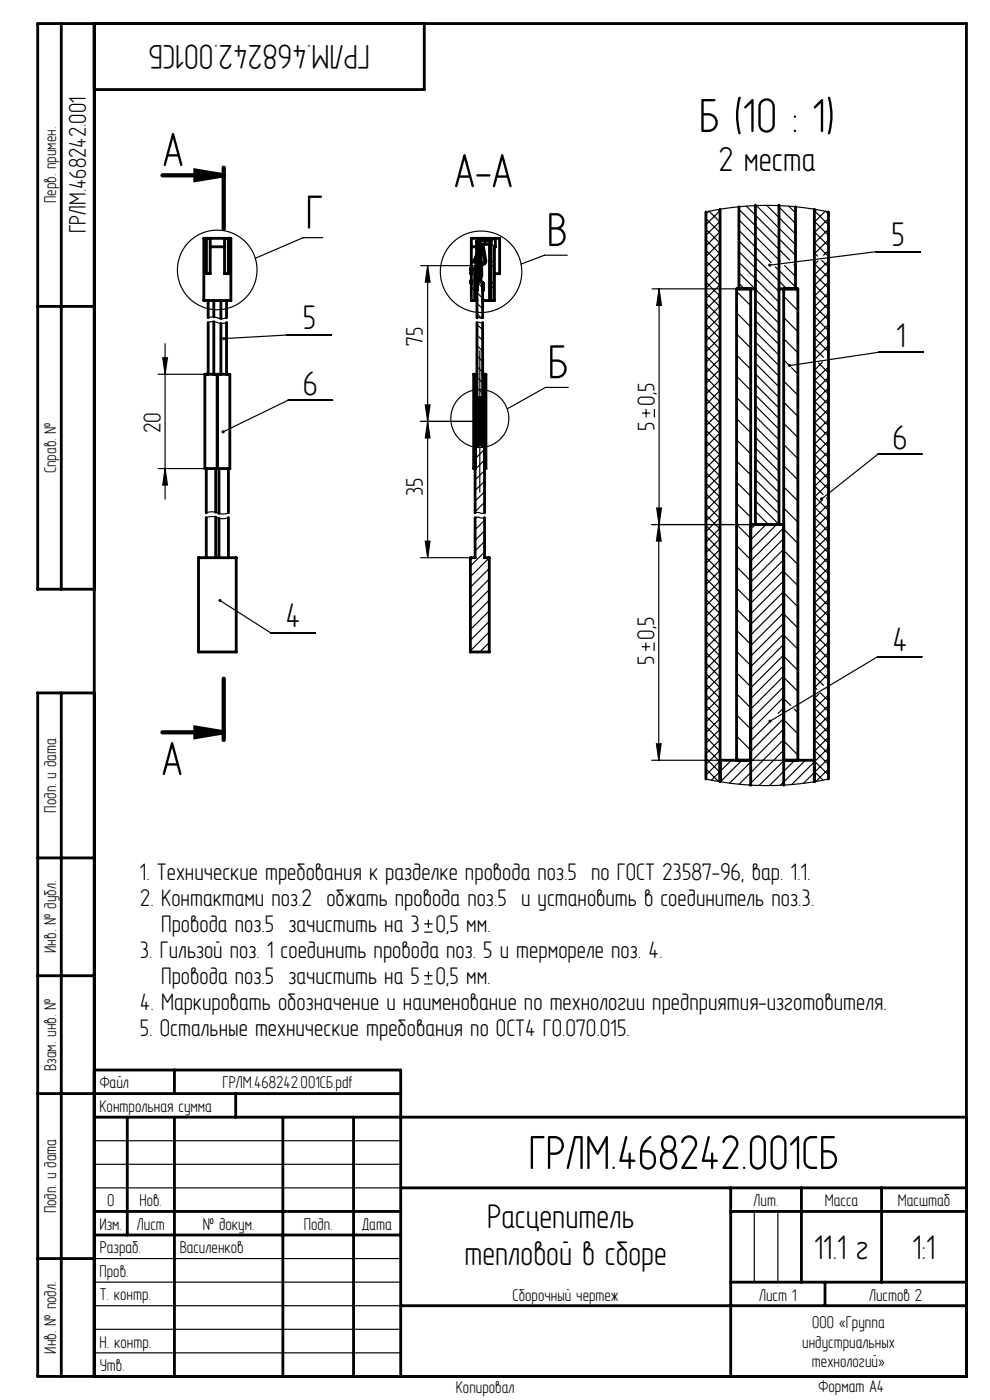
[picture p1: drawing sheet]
<svg xmlns="http://www.w3.org/2000/svg" width="210mm" height="297mm" viewBox="0 0 210 297" stroke-linecap="round" stroke-linejoin="round" font-family="sans-serif">
<g fill="none" stroke="#000" stroke-width=".25">
<path d="M68.4 50.4h-4.1l-10.1 4.4M89.2 56.4h12.3M90.7 56.4v61.9M90.7 56.4l.5 3.5h-1zM100 56.4l.7 .7M100 51.9l.4 .5M100.4 50.6l-.4 .4M100.7 59.3l-.7 .7M101.1 53l.2 .2M101.1 57.5l.2 .2M101.2 59.9l1.2 1.1M101.4 53.3l.2 .2"/>
<path d="M101.5 57.9l.5 .5-.2-.2M102.7 54.7l.3 .2M104.2 56.1l.7 .7M104.2 51.6l.7 .8M104.9 55.1l-.7 .7M104.9 59.6l-.7 .7M104.9 50.6l-.7 .7M120.3 54.1h-4.8l-5 1.9M149.7 45l6.5-1.1 6.5-.3 6.6 .3 6.4 1.1M149.7 59.8l3 3M149.7 57.6l3 3M149.7 55.4l3 3"/>
<path d="M149.7 53.1l3 3M149.7 50.9l3 3M149.7 48.6l3 3M149.7 46.4l3 3M150.3 44.8l-.6 .6M150.4 44.8l2.3 2.3M152.3 44.5l.4 .4M152.7 58.1l-3 3M152.7 55.9l-3 3M152.7 53.7l-3 3M152.7 51.4l-3 3M152.7 49.2l-3 3"/>
<path d="M152.7 46.9l-3 3M152.7 44.7l-3 3M156.7 57.9l3.5 3.4M156.7 53.4l8.5 8.5M156.7 48.9l6.9 6.8M156.7 55.6l8.5 8.5M156.7 51.1l10.2 10.2M156.7 46.6l8.8 8.8M156.7 44.4l10.8 10.8M158.3 43.7l10.4 10.5M160.5 43.6l8.2 8.3M162.7 43.6l6 6.1"/>
<path d="M164.4 56.6l4.3 4.3M164.9 43.6l3.8 3.8M166.4 56.3l2.3 2.3M167.3 43.7l1.4 1.5M168.4 56l.3 .4M172.7 58.1l3 3M172.7 55.9l3 3M172.7 53.7l.7 .6M172.7 51.4l2.7 2.7M172.7 49.2l3 3M172.7 46.9l3 3M172.7 44.7l3 3"/>
<path d="M173.2 44.5l-.5 .4M173.5 55.3l-.8 .8M174.3 55.2l1.4 1.5M175.1 44.8l-2.4 2.3M175.1 44.8l.6 .6M175.7 46.4l-3 3M175.7 48.6l-3 3M175.7 50.9l-3 3M175.7 53.1l-1 1.1M175.7 55.4l-3 3M175.7 57.6l-3 3M175.7 59.8l-3 3"/>
<path d="M195.2 53.4h-9.4l-22.5 2.8M33.5 79.4h10M34.5 75.9h1l-.5 3.5zM35 72.9v33M44.2 68.4a3.5 3.5 0 0 1 2.6 .2l1.3-.2M44.2 67.4a3.5 3.5 0 0 1 2.6 .2l1.3-.2M70.3 71.1h-9.4l-13.4 .7M100 60.9l.7 .7M100.6 79.4l.2 .2M100.8 79.4l-.3 .3M101.2 62.1l1.2 1.2M101.2 66.6l.9 .9"/>
<path d="M101.2 64.3l1.2 1.2M101.2 77.8l1.2 1.2M101.2 75.5l1.2 1.2M101.2 73.3l1.2 1.2M101.2 71l1.2 1.2M101.2 68.8l1.2 1.2M101.2 68.4h1.2M101.2 67.4h1.2M102.8 79.4l.3 .3M103 79.4l-.2 .2M104.2 60.6l.7 .7M138.3 61.3h18.4"/>
<path d="M139.8 61.3v50M139.8 61.3l.5 3.5h-1zM149.7 77.8l3 3M149.7 73.3l3 3M149.7 68.8l3 3M149.7 64.3l3 3M149.7 75.6l3 3M149.7 71.1l3 3M149.7 66.6l3 3M149.7 62.1l3 3M152.7 60.4l-3 3M152.7 62.6l-3 3"/>
<path d="M152.7 64.9l-3 3M152.7 67.1l-3 3M152.7 69.4l-3 3M152.7 71.6l-3 3M152.7 73.9l-3 3M152.7 76.1l-3 3M152.7 78.4l-3 3M156.2 79.8l3 3M156.2 75.3l3 3M156.2 70.8l3 3M156.2 66.3l3 3M156.2 61.9l3 3"/>
<path d="M156.7 60.1l1.2 1.2M160.2 70.3l5 5M160.2 65.9l5 5M160.2 79.3l5 5M160.2 74.8l5 5M160.2 61.4l5 5M160.2 77.1l5 5M160.2 72.6l5 5M160.2 68.1l5 5M160.2 63.6l5 5M166.2 76.3l1.3 1.3M166.2 71.9l3 3"/>
<path d="M166.2 67.4l3 3M166.2 62.9l3 3M167.9 78l1.3 1.3M169.1 61.3l.1 .1M172.7 78.4l3 3M172.7 73.9l2 1.9M172.7 69.4l3 3M172.7 64.9l3 3M172.7 71.6l3 3M172.7 67.1l3 3M172.7 62.6l3 3M172.7 60.4l3 3"/>
<path d="M172.7 76.1h.1M173.6 77l2.1 2.1M174.5 76.8l-1.8 1.8M175.5 76.7l.2 .2M175.7 64.3l-3 3M175.7 77.8l-3 3M175.7 73.3l-2.7 2.8M175.7 71.1l-3 3M175.7 68.8l-3 3M175.7 66.6l-3 3M175.7 75.6h.1M175.7 62.1l-3 3"/>
<path d="M195.9 74.7h-9.4l-19 2.9M33.5 99.4h10M35 99.4l.5 3.5h-1zM70.5 84.9h-9.4l-13.8 6.7M89.2 89.4h12.3M90.2 85.9h1l-.5 3.5zM90.7 89.4l.5 3.5h-1zM100.5 92.8l.3 .3M100.5 88.3l.3 .3M100.5 83.8l.3 .3M100.5 86.1l.3 .3M100.5 81.6l.3 .3"/>
<path d="M100.5 97.3l.3 .3M100.5 95l.3 .3M100.5 90.5l.3 .3M100.8 90.6l-.3 .3M100.8 92.8l-.3 .3M100.8 88.4l-.3 .3M100.8 86.1l-.3 .3M100.8 83.9l-.3 .3M100.8 81.6l-.3 .3M101.1 93.4l.3 .3M101.1 88.9l.3 .3M101.1 84.5l.3 .3"/>
<path d="M101.2 82.3l1.2 1.2M101.2 80l1.2 1.2M101.5 89.3l.1 .1M101.5 84.9l.5 .5M101.5 87.1l.5 .5M102 89.4l-.6 .5M102.1 91.5l-.7 .7M102.1 93.7l-1.6 1.7M102.1 89.9l.3 .3M102.1 85.5l.3 .3M102.8 99.8l-2 2M102.8 95.1l.3 .3"/>
<path d="M102.8 90.6l.3 .3M102.8 86.1l.3 .3M102.8 88.4l.3 .3M102.8 83.9l.3 .3M102.8 81.6l.3 .3M102.8 97.3l.3 .3M102.8 92.8l.3 .3M103.1 88.3l-.3 .3M103.1 90.5l-.3 .3M103.1 92.8l-.3 .3M103.1 95l-2.6 2.6M103.1 97.3l-2.3 2.3"/>
<path d="M103.1 86.1l-.3 .3M103.1 83.8l-.3 .3M103.1 81.6l-.3 .3M120.5 82.2h-4.8l-8.1 4.5M136.2 87.6h1.7M137.1 86.8v1.7M138.8 86.8v1.7M149.7 95.8l3 3M149.7 91.3l3 3M149.7 86.8l3 3M149.7 82.3l3 3M149.7 98l3 3"/>
<path d="M149.7 93.5l3 3M149.7 89l3 3M149.7 84.5l3 3M149.7 80.1l3 3M152.7 80.6l-3 3M152.7 82.8l-3 3M152.7 85.1l-3 3M152.7 87.3l-3 3M152.7 98.6l-3 3M152.7 96.3l-3 3M152.7 94.1l-3 3M152.7 91.8l-3 3"/>
<path d="M152.7 89.6l-3 3M156.2 97.8l3 3M156.2 93.3l3 3M156.2 88.8l3 3M156.2 84.3l3 3M160.2 97.3l5 5M160.2 92.8l5 5M160.2 88.3l5 5M160.2 83.8l5 5M160.2 99.5l5 5M160.2 95l5 5M160.2 90.6l5 5"/>
<path d="M160.2 86.1l5 5M160.2 81.6l5 5M166.2 98.8l3 3M166.2 94.3l3 3M166.2 89.8l3 3M166.2 85.3l3 3M166.2 80.8l3 3M172.7 82.8l3 3M172.7 96.3l3 3M172.7 91.8l3 3M172.7 87.3l3 3M172.7 98.6l3 3"/>
<path d="M172.7 94.1l3 3M172.7 89.6l3 3M172.7 85.1l3 3M172.7 80.6l3 3M175.7 95.8l-3 3M175.7 98l-3 3M175.7 91.3l-3 3M175.7 89l-3 3M175.7 86.8l-3 3M175.7 84.5l-3 3M175.7 82.3l-3 3M175.7 80.1l-3 3"/>
<path d="M175.7 93.5l-3 3M195.6 96.4h-9.4l-11.9 9.4M43.8 109.8a4.1 4.1 0 0 1 3.1 .2l1.6-.2M43.8 108.8a4.1 4.1 0 0 1 3.1 .2l1.6-.2M89.2 118.3h10.6M90.2 114.8h1l-.5 3.5zM100.8 109.8h2M100.8 108.8h2M101.2 109.7l-.4 .4M102.8 102.1l-2 2M102.8 104.3l-2 2M102.8 106.6l-2 2"/>
<path d="M102.8 108.8h.1M102.8 110.4l-2 2M102.8 112.6l-2 2M102.8 114.9l-2 2M102.8 117.1l-3 3M103.8 118.4l-4 4M138.2 111.3h22M139.3 107.8h1l-.5 3.5zM139.7 111.3v50M139.7 111.3l.5 3.5h-1zM149.7 118.2l3 3M149.7 113.7l3 3"/>
<path d="M149.7 109.2l3 3M149.7 104.7l3 3M149.7 100.3l3 3M149.7 116l3 3M149.7 111.5l3 3M149.7 107l3 3M149.7 102.5l3 3M152.7 118.8l-3 3M152.7 116.5l-3 3M152.7 114.3l-3 3M152.7 112l-3 3M152.7 109.8l-3 3"/>
<path d="M152.7 107.5l-3 3M152.7 105.3l-3 3M152.7 103.1l-3 3M152.7 100.8l-3 3M156.2 115.7l3 3M156.2 111.2l3 3M156.2 106.8l3 3M156.2 102.3l3 3M160.2 111.3l-1 1M160.2 110.8l.6 .5M160.2 106.3l5 5M160.2 101.8l5 5"/>
<path d="M160.2 108.5l2.8 2.8M160.2 104l5 5M162.5 111.3l-3.3 3.2M164.7 111.3l-5.5 5.5M166.2 112l-7 7M166.2 114.2l-7 7M166.2 116.5l-7 7M166.2 118.7l-7 7M166.2 116.8l3 3M166.2 112.3l3 3M166.2 107.8l3 3M166.2 103.3l3 3"/>
<path d="M172.7 118.8l3 3M172.7 114.3l3 3M172.7 109.8l3 3M172.7 105.3l3 3M172.7 100.8l3 3M172.7 103.1l1.9 1.8M172.7 116.5l3 3M172.7 112l3 3M172.7 107.5l3 3M174.4 106l-1.7 1.7M175.3 105.6l.4 .5M175.7 100.3l-3 3"/>
<path d="M175.7 102.5l-3 3M175.7 107l-3 3M175.7 109.2l-3 3M175.7 111.5l-3 3M175.7 113.7l-3 3M175.7 116l-3 3M175.7 118.2l-3 3M46.7 127.4l10.7 6.9h9.4M103.8 120.6l-4 4M103.8 122.8l-4 4M103.8 125.1l-4 4M103.8 127.3l-4 4"/>
<path d="M103.8 129.6l-4 4M103.8 131.8l-4 4M103.8 134.1l-4 4M103.8 136.3l-2 2M136.1 137.2h1.8M137 136.3v1.8M138.8 136.3v1.8M149.7 136.2l3 3M149.7 131.7l3 3M149.7 127.2l3 3M149.7 122.7l3 3M149.7 138.4l3 3"/>
<path d="M149.7 133.9l3 3M149.7 129.4l3 3M149.7 125l3 3M149.7 120.5l3 3M152.7 121l-3 3M152.7 123.3l-3 3M152.7 125.5l-3 3M152.7 127.7l-3 3M152.7 130l-3 3M152.7 132.2l-3 3M152.7 134.5l-3 3M152.7 136.7l-3 3"/>
<path d="M152.7 139l-3 3M156.2 138.2l3 3M156.2 133.7l3 3M156.2 129.2l3 3M156.2 124.7l3 3M156.2 120.2l3 3M166.2 121l-7 7M166.2 123.2l-7 7M166.2 125.5l-7 7M166.2 127.7l-7 7M166.2 130l-7 7M166.2 132.2l-7 7"/>
<path d="M166.2 134.5l-7 7M166.2 136.7l-7 7M166.2 138.9l-7 7M166.2 139.2l3 3M166.2 134.7l3 3M166.2 130.2l3 3M166.2 125.7l3 3M166.2 121.2l3 3M172.7 123.3l3 3M172.7 139l3 3M172.7 136.7l3 3M172.7 134.5l3 3"/>
<path d="M172.7 132.2l3 3M172.7 130l3 3M172.7 127.7l3 3M172.7 125.5l3 3M172.7 121l3 3M175.7 120.5l-3 3M175.7 122.7l-3 3M175.7 125l-3 3M175.7 129.4l-3 3M175.7 131.7l-3 3M175.7 133.9l-3 3M175.7 136.2l-3 3"/>
<path d="M175.7 138.4l-3 3M175.7 127.2l-3 3M195.6 139.3h-9.4l-22.9 13.7M139.2 157.8h1l-.5 3.5zM149.7 158.6l3 3M149.7 156.4l3 3M149.7 154.1l3 3M149.7 151.9l3 3M149.7 149.6l3 3M149.7 147.4l3 3M149.7 145.2l3 3M149.7 142.9l3 3"/>
<path d="M149.7 140.7l3 3M152.7 141.2l-3 3M152.7 143.5l-3 3M152.7 145.7l-3 3M152.7 150.2l-3 3M152.7 152.4l-3 3M152.7 154.7l-3 3M152.7 156.9l-3 3M152.7 159.2l-3 3M152.7 148l-3 3M156.2 156.1l3 3M156.2 151.7l3 3"/>
<path d="M156.2 147.2l3 3M156.2 142.7l3 3M163.4 153l-4.2 4.2M166.2 141.2l-7 7M166.2 143.4l-7 7M166.2 145.7l-7 7M166.2 147.9l-7 7M166.2 150.2l-1.1 1.1M166.2 152.4l-7 7M166.2 154.7l-11.4 11.4M166.2 156.9l-9.4 9.5M166.2 159.1l-7.3 7.4"/>
<path d="M166.2 157.2l3 3M166.2 152.7l3 3M166.2 148.2l1.5 1.5M166.2 143.7l3 3M168.5 150.4l.7 .8M172.7 159.2l3 3M172.7 154.7l3 3M172.7 150.2l3 3M172.7 145.7l.6 .6M172.7 156.9l3 3M172.7 152.4l3 3M172.7 148l3 3"/>
<path d="M172.7 143.5l2 1.9M172.7 141.2l3 3M173.8 147.1l-1.1 1.1M174 147l1.7 1.7M175.4 146.1l.3 .4M175.7 140.7l-3 3M175.7 142.9l-3 3M175.7 147.4l-3 3M175.7 149.6l-3 3M175.7 151.9l-3 3M175.7 154.1l-3 3M175.7 156.4l-3 3"/>
<path d="M175.7 158.6l-7.8 7.8M138.2 161.3h28M149.7 165.3l6.5 1 6.3 .4 6.4-.4 6.8-1M149.7 163.1l2.7 2.7M149.7 160.9l3 3M152.9 161.3l-3.2 3.1M155.1 161.3l-4.2 4.2M156.2 160.6l.7 .7M157.4 161.3l-4.6 4.5M166.4 161.3l-5.4 5.3M168.6 161.3l-5.4 5.4M170.8 161.3l-5.3 5.3"/>
<path d="M172.7 163.7l1.9 1.8M172.7 161.4l3 3M175.7 160.9l-5.3 5.3M175.7 163.1l-2.6 2.7M90 197.7h1.8M90 196h1.8M90.9 195.1v1.8M90 208.7h1.8M90 207h1.8M90.9 206.1v1.8M20 242h65M20 247h65"/>
<path d="M20 252h65M160 257v15M165 257v15M20 277h65M20 272h65M20 267h65M20 287h65M20 282h65"/>
<circle cx="46.1" cy="57.3" r="8.4"/>
<circle cx="102" cy="57.7" r="8.6"/>
<circle cx="101.8" cy="88.8" r="6.2"/>
</g>
<path d="M41.5 36.2l6 1-6 1zM41.5 154.4l6 1-6 1z" fill="none" stroke="#000" stroke-width=".9" stroke-linecap="butt"/>
<path d="M101.8 74.4v30" fill="none" stroke="#000" stroke-width=".25" stroke-dasharray="15.2 1.3 1.3 1.3" stroke-dashoffset="2.1"/>
<path d="M34.5 37.2h13M47.5 35.6v13M34.5 155.4h13M47.5 144v13" fill="none" stroke="#000" stroke-width=".9"/>
<g fill="none" stroke="#000" stroke-width=".6">
<path d="M13 5v120M20 5v287M90 5v14h-70M43.2 50.6h5.8v13.2h-5.8zM43.8 50.6v7.5h.8v-7.5M44.6 52.4h3M47.6 50.6v7.5h.8v-7.5M99.9 58h.1M99.9 57h.1M99.9 57.3h.1M99.9 57.9v.1M99.9 58l.1 2.1"/>
<path d="M99.9 57.9l.1-7.3h6v7.5h-1.1M99.9 59.8l.1 4h1.2M99.9 57v.3M99.9 57.1h.1M100 57.2l-.1 .1M100 52.4h1.1M100 55.6h1.3M101.1 56.1v.7M101.1 52.5a.75 .75 0 0 1 .7-.7 .75 .75 0 0 1 .8 .6l.4 2.9a.75 .75 0 0 1-.6 .8 .75 .75 0 0 1-.8-.6l-.3-1.9 .4-.5 .1 .1-.3 .5 .3 1.8a.55 .55 0 0 0 .6 .4 .55 .55 0 0 0 .5-.6l-.5-2.9a.55 .55 0 0 0-.6-.4 .55 .55 0 0 0-.5 .5v3.6M101.1 54.5v9.3M101.1 55.7l-.4 1.6v6.5M101.3 56.1v.7"/>
<path d="M101.3 54l-.5 1.3-.2 .3-.2-.2 .7-1.4v-2.8h3.1v12.6M101.3 56.1l.2 .3M101.3 56.8h.2M101.3 56.8v4.8h-.2M101.5 56.4h.5v3.5h.4v7.5M101.5 56.4v3.5h-.3v7.5M101.6 51.2v.6M101.6 52v1.2M101.6 53.5v.8M101.8 56.8h.4v1.8h-.4zM102.1 52v3.6h-.3M102.2 51.9h1.6v11.9"/>
<path d="M102.4 50.6l.5 .5M102.9 51.1v.1M102.9 51.1h1M103.9 51.1v.1M104.4 50.6l-.5 .5M105.1 50.6v1.8h-.2v11.4h-2.5M149.7 45v120.3M152.7 44.4v121.4M156.7 43.9v17.4M160.2 43.5v67.8M165.2 43.5v67.8M168.7 43.9v17.4"/>
<path d="M172.7 44.4v121.4M175.7 45v120.3M8 65h12M43.5 79.4h2.6v20h-2.6zM44.2 63.8v3.6M44.2 68.4v11M45.4 63.8v3.4M45.4 68.2v11.2M46.2 79.4h2.6v20h-2.6zM46.9 63.8v3.8M46.9 68.6v10.8M48.1 63.8v3.6"/>
<path d="M48.1 68.4v11M100.8 79.4h.4M100.8 79.4h-.3v20h.3M100.8 79.4v29.4M101.2 68.4v16M102.4 60.1h.2v1.5h-.2zM102.4 79.4h.4M102.4 68.4v16M102.8 79.4h.3v20h-.3M102.8 79.4v29.4M159.2 61.3v105.3M160.2 61.3h-4v100"/>
<path d="M165.2 61.3h4v100M166.2 61.3v105.3M43.8 99.4v9.4M45.8 99.4v9.3M46.5 99.4v9.5M48.5 99.4v9.4M101.4 89.4h.7M101.4 84.4v10h-.6M101.5 89.4v-5h-.4v10M102 89.4v-5h.4v10M102.1 84.4v10h.7M42.1 118.3h8v20h-8z"/>
<path d="M43.8 109.8v8.5M45.8 109.7v8.6M46.5 109.9v8.4M48.5 109.8v8.5M100.8 109.8v8.5h-1v20h4v-20h-1v-8.5M159.2 111.3h7M20 125h-12v-120h197v287h-197v-145h12M13 147v145M152.7 161.3h6.5M166.2 161.3h6.5M8 182h12M8 207h12"/>
<path d="M8 232h77M20 227h65v65M20 237h185M27 237v25M37 227v5M37 237v55M50 232v5M60 237v55M75 237v55M20 257h65M85 252h120M155 252v40"/>
<path d="M155 257h50M170 252v20M187 252v20M8 267h12M20 262h65M85 277h120M155 272h50M175 272v5"/>
</g>
<g fill="#000">
<path d="M41.5 36.2l6 1-6 1zM41.5 154.4l6 1-6 1z"/>
<path d="M34.5 75.9h1l-.5 3.5zM35 99.4l.5 3.5h-1z"/>
<path d="M90.2 85.9h1l-.5 3.5zM90.7 56.4l.5 3.5h-1zM90.2 114.8h1l-.5 3.5zM90.7 89.4l.5 3.5h-1zM139.2 157.8h1l-.5 3.5zM139.7 111.3l.5 3.5h-1zM139.3 107.8h1l-.5 3.5zM139.8 61.3l.5 3.5h-1z"/>
<path d="M46.4 127.2l.3 .2-.3-.2a.33 .33 0 0 0 .2 .5 .33 .33 0 0 0 .4-.4 .33 .33 0 0 0-.6-.1zM47.2 71.6l-.1 .3 .4-.1-.4 .1a.33 .33 0 0 0 .5 .2 .33 .33 0 0 0 .1-.5 .33 .33 0 0 0-.5 0zM47.1 91.4l-.1 .4 .3-.2-.3 .2a.33 .33 0 0 0 .5 .1 .33 .33 0 0 0 .1-.5 .33 .33 0 0 0-.5 0zM167.3 77.3l-.1 .3h.3h-.3a.33 .33 0 0 0 .4 .3 .33 .33 0 0 0 .2-.5 .33 .33 0 0 0-.5-.1zM163.1 152.8l-.1 .4 .3-.2-.3 .2a.33 .33 0 0 0 .5 .1 .33 .33 0 0 0 .1-.5 .33 .33 0 0 0-.5 0zM163.1 56l-.2 .3 .4-.1-.4 .1a.33 .33 0 0 0 .5 .3 .33 .33 0 0 0 .2-.5 .33 .33 0 0 0-.5-.1zM174.1 105.6l-.1 .4 .3-.2-.3 .2a.33 .33 0 0 0 .5 .1 .33 .33 0 0 0 0-.5 .33 .33 0 0 0-.4 0z"/>
</g>
<g font-size="11">
<text x="148.3" y="28">Б (10 : 1)</text>
<text x="34.5" y="35.2">А</text>
<text x="96.3" y="39.7">А-А</text>
<text x="64.8" y="48.5">Г</text>
<text x="116" y="52.2">В</text>
<text x="116.2" y="80.3">Б</text>
<text x="34.3" y="164.4">А</text>
<text x="112.1" y="248">ГРЛМ.468242.001СБ</text>
</g>
<g font-size="7.8">
<text x="78.5" y="9.5" transform="rotate(-180 78.5 9.5)">ГРЛМ.468242.001СБ</text>
<text x="152.4" y="36.2">2 места</text>
<text x="189.1" y="52.2">5</text>
<text x="64.2" y="69.9">5</text>
<text x="190.2" y="73.5">1</text>
<text x="64.2" y="83.7">6</text>
<text x="189.3" y="95.2">6</text>
<text x="60.5" y="133.1">4</text>
<text x="189.3" y="138.1">4</text>
<text x="103.4" y="260.6">Расцепитель</text>
<text x="98.5" y="268.4">тепловой в сборе</text>
<text x="172.8" y="267">11.1 г</text>
<text x="193.6" y="267">1:1</text>
</g>
<g font-size="5.5">
<text x="18.2" y="49.5" transform="rotate(-90 18.2 49.5)">ГРЛМ.468242.001</text>
<text x="89.7" y="73.4" transform="rotate(-90 89.7 73.4)">75</text>
<text x="138.8" y="86.1" transform="rotate(-90 138.8 86.1)">0,5</text>
<text x="34" y="92" transform="rotate(-90 34 92)">20</text>
<text x="138.8" y="91.4" transform="rotate(-90 138.8 91.4)">5</text>
<text x="89.7" y="105.2" transform="rotate(-90 89.7 105.2)">35</text>
<text x="138.7" y="135.7" transform="rotate(-90 138.7 135.7)">0,5</text>
<text x="138.7" y="141" transform="rotate(-90 138.7 141)">5</text>
<text x="29.7" y="186.7">1. Технические требования к разделке провода поз.5 по ГОСТ 23587-96, вар. 1.1.</text>
<text x="29.7" y="192.2">2. Контактами поз.2 обжать провода поз.5 и установить в соединитель поз.3.</text>
<text x="34.2" y="197.7">Провода поз.5 зачистить на 3</text>
<text x="92.4" y="197.7">0,5 мм.</text>
<text x="29.7" y="203.2">3. Гильзой поз. 1 соединить провода поз. 5 и термореле поз. 4.</text>
<text x="34.2" y="208.7">Провода поз.5 зачистить на 5</text>
<text x="92.4" y="208.7">0,5 мм.</text>
<text x="29.7" y="214.2">4. Маркировать обозначение и наименование по технологии предприятия-изготовителя.</text>
<text x="29.7" y="219.7">5. Остальные технические требования по ОСТ4 ГО.070.015.</text>
</g>
<g font-size="3.9">
<text x="11.9" y="43.1" transform="rotate(-90 11.9 43.1)">Перв. примен.</text>
<text x="11.9" y="100.4" transform="rotate(-90 11.9 100.4)">Справ. №</text>
<text x="11.9" y="172.4" transform="rotate(-90 11.9 172.4)">Подп. и дата</text>
<text x="11.9" y="202.1" transform="rotate(-90 11.9 202.1)">Инв. № дубл.</text>
<text x="11.9" y="227.2" transform="rotate(-90 11.9 227.2)">Взам. инв. №</text>
<text x="21.2" y="230.9">Файл</text>
<text x="47.2" y="230.9">ГРЛМ.468242.001СБ.pdf</text>
<text x="21.1" y="235.9">Контрольная сумма</text>
<text x="11.9" y="257.4" transform="rotate(-90 11.9 257.4)">Подп. и дата</text>
<text x="22.7" y="255.9">0</text>
<text x="29.6" y="255.9">Нов.</text>
<text x="159.9" y="255.9">Лит.</text>
<text x="174.9" y="255.9">Масса</text>
<text x="190.4" y="255.9">Масштаб</text>
<text x="21.1" y="260.9">Изм.</text>
<text x="29" y="260.9">Лист</text>
<text x="43" y="260.9">№ докум.</text>
<text x="64.4" y="260.9">Подп.</text>
<text x="76.9" y="260.9">Дата</text>
<text x="21.1" y="265.9">Разраб.</text>
<text x="38.1" y="265.9">Василенков</text>
<text x="21.1" y="270.9">Пров.</text>
<text x="21.1" y="275.9">Т. контр.</text>
<text x="108.7" y="275.9">Сборочный чертеж</text>
<text x="161" y="275.9">Лист 1</text>
<text x="184.4" y="275.9">Листов 2</text>
<text x="172.3" y="281.7">ООО «Группа</text>
<text x="11.9" y="287.1" transform="rotate(-90 11.9 287.1)">Инв. № подл.</text>
<text x="21.1" y="285.9">Н. контр.</text>
<text x="170.2" y="285.9">индустриальных</text>
<text x="21.2" y="290.9">Утв.</text>
<text x="172.2" y="290.1">технологий»</text>
<text x="96.7" y="295.6">Копировал</text>
<text x="173.6" y="295.4">Формат A4</text>
</g>
</svg>
